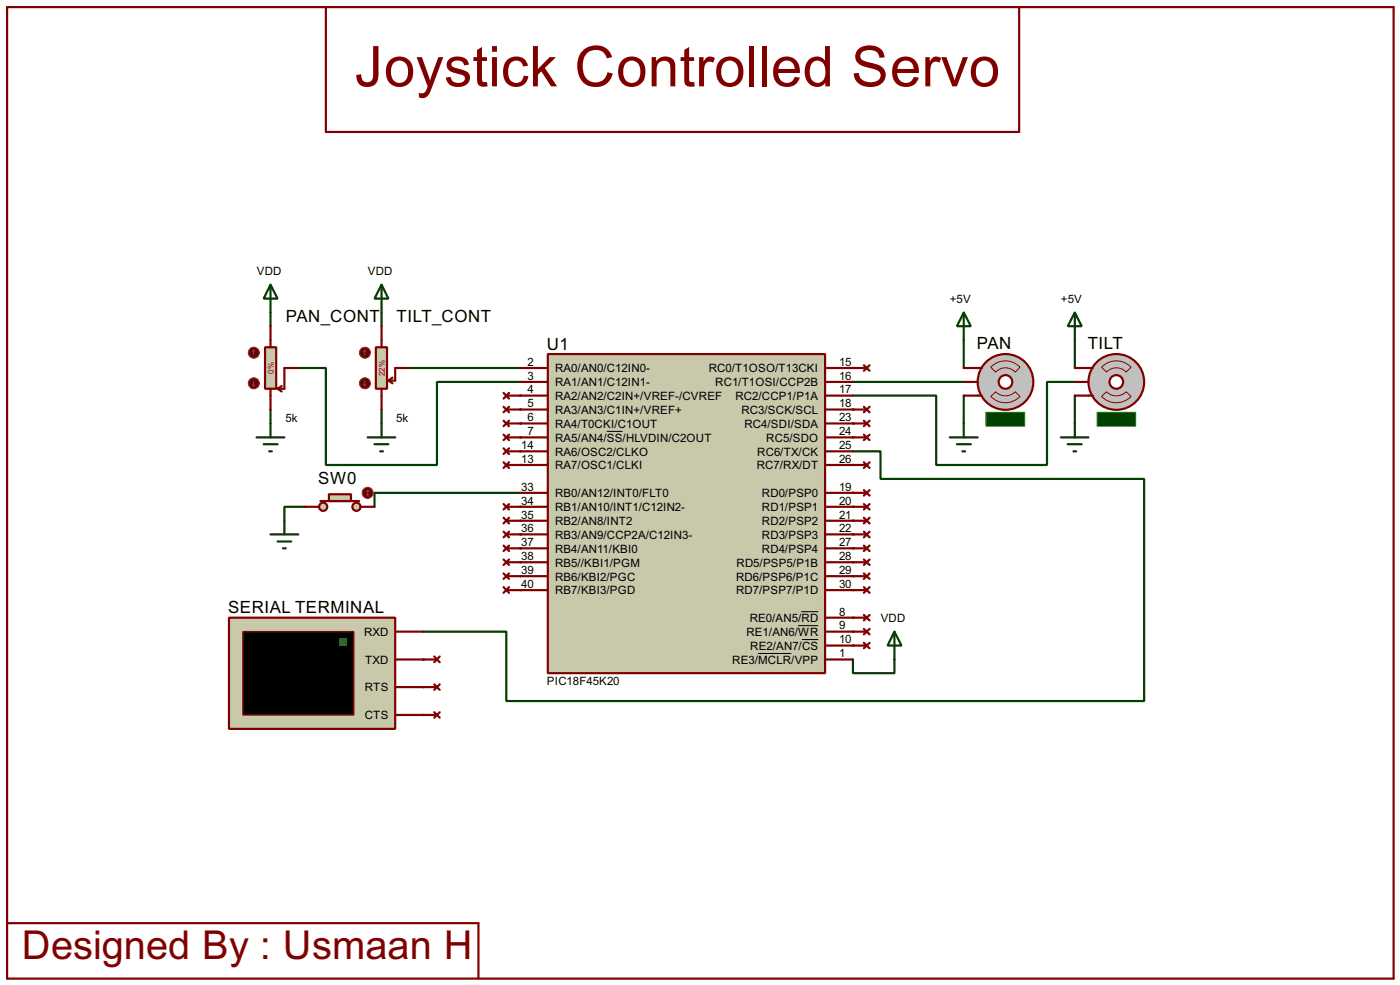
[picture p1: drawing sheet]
<svg xmlns="http://www.w3.org/2000/svg" width="256mm" height="180mm" viewBox="0 0 256 180" stroke-linecap="round" stroke-linejoin="round" font-family="sans-serif">
<path d="M49.6 57.2v2.5M69.9 57.2v2.5M49.6 75v2.5M69.9 75v2.5M176.6 62.3v5.1M176.6 72.4v5.1M196.9 62.3v5.1M196.9 72.4v5.1M55.9 92.8h-3.8v2.5" fill="none" stroke="#004000" stroke-width=".4"/>
<g fill="#004000">
<circle cx="95.3" cy="77.5" r=".2"/>
<circle cx="95.3" cy="80.1" r=".2"/>
<circle cx="95.3" cy="82.6" r=".2"/>
<circle cx="95.3" cy="85.1" r=".2"/>
</g>
<path d="M95.3 90.2h-26.7v2.6" fill="none" stroke="#004000" stroke-width=".4"/>
<g fill="#004000">
<circle cx="95.3" cy="92.8" r=".2"/>
<circle cx="95.3" cy="95.3" r=".2"/>
<circle cx="95.3" cy="97.8" r=".2"/>
<circle cx="95.3" cy="100.4" r=".2"/>
<circle cx="95.3" cy="102.9" r=".2"/>
<circle cx="95.3" cy="105.5" r=".2"/>
<circle cx="95.3" cy="108" r=".2"/>
<circle cx="156.3" cy="67.4" r=".2"/>
<circle cx="156.3" cy="75" r=".2"/>
<circle cx="156.3" cy="77.5" r=".2"/>
<circle cx="156.3" cy="80.1" r=".2"/>
<circle cx="156.3" cy="85.1" r=".2"/>
<circle cx="156.3" cy="90.2" r=".2"/>
<circle cx="156.3" cy="92.8" r=".2"/>
<circle cx="156.3" cy="95.3" r=".2"/>
<circle cx="156.3" cy="97.8" r=".2"/>
<circle cx="156.3" cy="100.4" r=".2"/>
<circle cx="156.3" cy="102.9" r=".2"/>
<circle cx="156.3" cy="105.5" r=".2"/>
<circle cx="156.3" cy="108" r=".2"/>
<circle cx="156.3" cy="113.1" r=".2"/>
<circle cx="156.3" cy="115.6" r=".2"/>
<circle cx="156.3" cy="118.2" r=".2"/>
</g>
<path d="M54.7 67.4h5v17.7h20.4v-15.2h15.2M75 67.4h20.3M156.3 69.9h20.3M196.9 69.9h-5.1v15.2h-20.3v-12.7h-15.2M156.3 120.7v2.5h7.6v-2.5" fill="none" stroke="#004000" stroke-width=".4"/>
<g fill="#004000">
<circle cx="95.3" cy="72.4" r=".2"/>
<circle cx="95.3" cy="75" r=".2"/>
</g>
<path d="M156.3 82.6h5v5.1h48.3v40.6h-116.8v-12.7h-15.3" fill="none" stroke="#004000" stroke-width=".4"/>
<g fill="#004000">
<circle cx="77.5" cy="125.8" r=".2"/>
<circle cx="77.5" cy="120.7" r=".2"/>
<circle cx="77.5" cy="130.9" r=".2"/>
</g>
<path d="M176.6 77.5v2.6M174 80.1h5.1M175.3 81.3h2.6M176.3 82.6h.5" fill="none" stroke="#004000" stroke-width=".4"/>
<circle cx="184.2" cy="69.9" r="5.1" fill="#c0c0c0" stroke="#800000" stroke-width=".4"/>
<circle cx="184.2" cy="69.9" r="1.25" fill="#feffff" stroke="#800000" stroke-width=".4"/>
<path d="M179.1 67.4h.8M179.1 72.4h.8" fill="none" stroke="#800000" stroke-width=".4"/>
<path d="M180.6 75.5h7.2v2.5h-7.2z" fill="#004000" stroke="#0f0" stroke-width=".2"/>
<path d="M181.5 72.6l.9-.9a2.53 2.53 0 0 0 3.6 0l.9 .9a3.7 3.7 0 0 1-5.4 0zM181.5 67.2a3.7 3.7 0 0 1 5.4 0l-.9 .9a2.46 2.46 0 0 0-3.6 0z" fill="none" stroke="#800000" stroke-width=".18"/>
<path d="M176.6 69.9h2.5M176.6 67.4h2.5M176.6 72.4h2.5" fill="none" stroke="#800000" stroke-width=".4"/>
<path d="M176.6 57.2l1.3 2.5h-2.6zM176.6 57.2v5.1M196.9 77.5v2.6M194.4 80.1h5M195.6 81.3h2.6M196.7 82.6h.5M163.9 115.6l1.3 2.6h-2.6zM163.9 115.6v5.1" fill="none" stroke="#004000" stroke-width=".4"/>
<circle cx="204.5" cy="69.9" r="5.1" fill="#c0c0c0" stroke="#800000" stroke-width=".4"/>
<circle cx="204.5" cy="69.9" r="1.25" fill="#feffff" stroke="#800000" stroke-width=".4"/>
<path d="M199.4 67.4h.8M199.4 72.4h.8" fill="none" stroke="#800000" stroke-width=".4"/>
<path d="M201 75.5h7.1v2.5h-7.1z" fill="#004000" stroke="#0f0" stroke-width=".2"/>
<path d="M201.8 72.6l.9-.9a2.54 2.54 0 0 0 3.6 0l.9 .9a3.7 3.7 0 0 1-5.4 0zM201.8 67.2a3.7 3.7 0 0 1 5.4 0l-.9 .9a2.45 2.45 0 0 0-3.6 0z" fill="none" stroke="#800000" stroke-width=".18"/>
<path d="M196.9 69.9h2.5M196.9 67.4h2.5M196.9 72.4h2.5" fill="none" stroke="#800000" stroke-width=".4"/>
<path d="M196.9 57.2l1.3 2.5h-2.6zM196.9 57.2v5.1" fill="none" stroke="#004000" stroke-width=".4"/>
<path d="M68.9 63.6h2v7.6h-2z" fill="#c8c8aa" stroke="#800000" stroke-width=".4"/>
<path d="M69.9 59.7v3.9M69.9 71.2v3.8M71.2 69.7l.7 .5M71.9 69.1l-.7 .6M75 67.4h-2.6v2.3h-1.2" fill="none" stroke="#800000" stroke-width=".4"/>
<circle cx="66.8" cy="64.6" r="1" fill="#400000" stroke="#f00" stroke-width=".2"/>
<path d="M66.9 64.1l-.3 .2M66.9 64.1l.2 .2M66.9 64.1v1" fill="none" stroke="#f00" stroke-width=".2"/>
<circle cx="66.8" cy="70.2" r="1" fill="#400000" stroke="#f00" stroke-width=".2"/>
<path d="M66.6 70.4l.3 .3M66.9 69.7v1M67.1 70.4l-.2 .3" fill="none" stroke="#f00" stroke-width=".2"/>
<path d="M69.9 52.1l1.3 2.6h-2.6zM69.9 52.1v5.1M69.9 77.5v2.6M67.4 80.1h5M68.6 81.3h2.6M69.7 82.6h.5" fill="none" stroke="#004000" stroke-width=".4"/>
<path d="M48.6 63.6h2v7.6h-2z" fill="#c8c8aa" stroke="#800000" stroke-width=".4"/>
<path d="M49.6 59.7v3.9M49.6 71.2v3.8M50.9 71.2l.7 .5M51.6 70.7l-.7 .5M54.7 67.4h-2.6v3.8h-1.2" fill="none" stroke="#800000" stroke-width=".4"/>
<circle cx="46.5" cy="64.6" r="1" fill="#400000" stroke="#f00" stroke-width=".2"/>
<path d="M46.5 64.1l-.2 .2M46.5 64.1l.3 .2M46.5 64.1v1" fill="none" stroke="#f00" stroke-width=".2"/>
<circle cx="46.5" cy="70.2" r="1" fill="#400000" stroke="#f00" stroke-width=".2"/>
<path d="M46.3 70.4l.2 .3M46.5 69.7v1M46.8 70.4l-.3 .3" fill="none" stroke="#f00" stroke-width=".2"/>
<path d="M49.6 52.1l1.3 2.6h-2.6zM49.6 52.1v5.1M49.6 77.5v2.6M47 80.1h5.1M48.3 81.3h2.6M49.3 82.6h.5" fill="none" stroke="#004000" stroke-width=".4"/>
<g fill="#c8c8aa" stroke="#800000" stroke-width=".4">
<circle cx="65.3" cy="92.8" r=".75"/>
<circle cx="59.2" cy="92.8" r=".75"/>
</g>
<path d="M58.7 91.7h7.1" fill="none" stroke="#800000" stroke-width=".4"/>
<path d="M60.3 90.5h4v1.2h-4z" fill="#c8c8aa" stroke="#800000" stroke-width=".4"/>
<path d="M55.9 92.8h2.6M66.1 92.8h2.5" fill="none" stroke="#800000" stroke-width=".4"/>
<circle cx="67.3" cy="90.2" r="1" fill="#400000" stroke="#f00" stroke-width=".2"/>
<path d="M67.1 90.5l.3 .2M67.4 89.7v1M67.4 89.7l-.3 .3M67.4 89.7l.2 .3M67.6 90.5l-.2 .2" fill="none" stroke="#f00" stroke-width=".2"/>
<path d="M49.6 97.8h5.1M50.9 99.1h2.5M52.1 95.3v2.5M51.9 100.4h.5" fill="none" stroke="#004000" stroke-width=".4"/>
<g fill="none" stroke="#800000" stroke-width=".4">
<path d="M1.3 1.3h254v177.8h-254zM59.7 1.3v22.9h127v-22.9M92.3 71.9l1 1.1M92.3 74.5l1 1M92.3 77l1 1M92.3 79.6l1 1M92.8 72.4h2.5M92.8 75h2.5M92.8 77.5h2.5M93.3 71.9l-1 1.1M93.3 74.5l-1 1M93.3 77l-1 1"/>
<path d="M93.3 79.6l-1 1M156.3 75h2.5M156.3 77.5h2.5M156.3 67.4h2.5M158.3 66.9l1 1M158.3 74.5l1 1M158.3 77l1 1M158.3 79.6l1 1M159.3 66.9l-1 1M159.3 74.5l-1 1M159.3 77l-1 1M159.3 79.6l-1 1"/>
<path d="M92.3 82.1l1 1M92.3 84.6l1 1.1M92.3 92.3l1 1M92.3 94.8l1 1M92.3 97.3l1 1.1M92.3 99.9l1 1M92.8 82.6h2.5M92.8 80.1h2.5M92.8 85.1h2.5M92.8 92.8h2.5M92.8 95.3h2.5M92.8 97.8h2.5"/>
<path d="M93.3 82.1l-1 1M93.3 84.6l-1 1.1M93.3 92.3l-1 1M93.3 94.8l-1 1M93.3 97.3l-1 1.1M93.3 99.9l-1 1M156.3 80.1h2.5M156.3 85.1h2.5M156.3 92.8h2.5M156.3 95.3h2.5M156.3 97.8h2.5M156.3 90.2h2.5"/>
<path d="M158.3 84.6l1 1.1M158.3 89.7l1 1M158.3 92.3l1 1M158.3 94.8l1 1M158.3 97.3l1 1.1M158.3 99.9l1 1M159.3 84.6l-1 1.1M159.3 89.7l-1 1M159.3 92.3l-1 1M159.3 94.8l-1 1M159.3 97.3l-1 1.1M159.3 99.9l-1 1"/>
<path d="M92.3 102.4l1 1M92.3 105l1 1M92.3 107.5l1 1M92.8 100.4h2.5M92.8 102.9h2.5M92.8 105.5h2.5M92.8 108h2.5M93.3 102.4l-1 1M93.3 105l-1 1M93.3 107.5l-1 1M156.3 100.4h2.5M156.3 102.9h2.5"/>
<path d="M156.3 105.5h2.5M156.3 108h2.5M156.3 113.1h2.5M156.3 115.6h2.5M156.3 118.2h2.5M158.3 102.4l1 1M158.3 105l1 1M158.3 107.5l1 1M158.3 112.6l1 1M158.3 115.1l1 1M158.3 117.7l1 1M159.3 102.4l-1 1"/>
<path d="M159.3 105l-1 1M159.3 107.5l-1 1M159.3 112.6l-1 1M159.3 115.1l-1 1M159.3 117.7l-1 1M1.3 169h86.4v10.1"/>
</g>
<path d="M100.4 64.8h50.8v58.4h-50.8z" fill="#c8c8aa" stroke="#800000" stroke-width=".4"/>
<g fill="none" stroke="#800000" stroke-width=".4">
<path d="M95.3 77.5h5.1M95.3 67.4h5.1M95.3 75h5.1M95.3 69.9h5.1M95.3 72.4h5.1M151.2 77.5h5.1M151.2 67.4h5.1M151.2 75h5.1M151.2 69.9h5.1M151.2 72.4h5.1M95.3 80.1h5.1M95.3 82.6h5.1"/>
<path d="M95.3 85.1h5.1M95.3 90.2h5.1M95.3 92.8h5.1M95.3 95.3h5.1M95.3 97.8h5.1M151.2 80.1h5.1M151.2 82.6h5.1M151.2 85.1h5.1M151.2 90.2h5.1M151.2 92.8h5.1M151.2 95.3h5.1M151.2 97.8h5.1"/>
<path d="M95.3 100.4h5.1M95.3 102.9h5.1M95.3 105.5h5.1M95.3 108h5.1M151.2 100.4h5.1M151.2 102.9h5.1M151.2 105.5h5.1M151.2 108h5.1M151.2 113.1h5.1M151.2 115.6h5.1M151.2 118.2h5.1M77.5 120.7h2.6"/>
<path d="M77.5 125.8h2.6M77.5 130.9h2.6M79.6 120.2l1 1M79.6 125.3l1 1M79.6 130.4l1 1M80.6 120.2l-1 1M80.6 125.3l-1 1M80.6 130.4l-1 1M151.2 120.7h5.1"/>
</g>
<path d="M111.2 79h2.9M138.9 119.6h6.1M146.2 114.5h3.7M146.8 112h3.1M146.9 117.1h3" fill="none" stroke="#000" stroke-width=".18"/>
<path d="M42 113.1h30.4v20.3h-30.4z" fill="#c8c8aa" stroke="#800000" stroke-width=".4"/>
<path d="M44.5 115.6h20.3v15.3h-20.3z" fill="#000" stroke="#800000" stroke-width=".25"/>
<path d="M62.3 116.9h1.3v1.3h-1.3z" fill="#0f0"/>
<path d="M72.4 115.6h5.1M72.4 125.8h5.1M72.4 120.7h5.1M72.4 130.9h5.1" fill="none" stroke="#800000" stroke-width=".4"/>
<text font-size="11.5" fill="#800000" x="65" y="15.8">Joystick Controlled Servo</text>
<text font-size="8.2" fill="#800000" x="4" y="175.6">Designed By : Usmaan H</text>
<g font-size="3.5">
<text x="52.4" y="58.9">PAN_CONT</text>
<text x="72.7" y="58.9">TILT_CONT</text>
<text x="100.2" y="64">U1</text>
<text x="179" y="63.9">PAN</text>
<text x="199.3" y="63.9">TILT</text>
<text x="58.3" y="88.7">SW0</text>
<text x="41.8" y="112.3">SERIAL TERMINAL</text>
</g>
<g font-size="2.4">
<text x="47" y="50.4">VDD</text>
<text x="67.4" y="50.4">VDD</text>
<text x="174" y="55.4">+5V</text>
<text x="194.4" y="55.4">+5V</text>
<text x="96.7" y="67">2</text>
<text x="96.7" y="69.5">3</text>
<text x="96.7" y="72">4</text>
<text x="101.7" y="68.1">RA0/AN0/C12IN0-</text>
<text x="101.7" y="70.7">RA1/AN1/C12IN1-</text>
<text x="129.8" y="68.1">RC0/T1OSO/T13CKI</text>
<text x="131" y="70.7">RC1/T1OSI/CCP2B</text>
<text x="153.7" y="67">15</text>
<text x="153.7" y="69.5">16</text>
<text x="153.7" y="72">17</text>
<text x="52.3" y="77.2">5k</text>
<text x="72.6" y="77.2">5k</text>
<text x="96.7" y="77.1">6</text>
<text x="96.7" y="74.6">5</text>
<text x="101.7" y="73.2">RA2/AN2/C2IN+/VREF-/CVREF</text>
<text x="101.7" y="75.8">RA3/AN3/C1IN+/VREF+</text>
<text x="134.7" y="73.2">RC2/CCP1/P1A</text>
<text x="135.8" y="75.8">RC3/SCK/SCL</text>
<text x="153.7" y="74.6">18</text>
<text x="153.7" y="77.1">23</text>
<text x="95.5" y="82.2">14</text>
<text x="96.7" y="79.7">7</text>
<text x="101.7" y="78.3">RA4/T0CKI/C1OUT</text>
<text x="101.7" y="80.8">RA5/AN4/SS/HLVDIN/C2OUT</text>
<text x="101.7" y="83.4">RA6/OSC2/CLKO</text>
<text x="136.4" y="78.3">RC4/SDI/SDA</text>
<text x="138.7" y="83.4">RC6/TX/CK</text>
<text x="140.4" y="80.8">RC5/SDO</text>
<text x="153.7" y="79.7">24</text>
<text x="153.7" y="82.2">25</text>
<text x="95.5" y="84.7">13</text>
<text x="95.5" y="89.8">33</text>
<text x="101.7" y="85.9">RA7/OSC1/CLKI</text>
<text x="138.6" y="85.9">RC7/RX/DT</text>
<text x="153.7" y="84.7">26</text>
<text x="153.7" y="89.8">19</text>
<text x="95.5" y="92.4">34</text>
<text x="95.5" y="94.9">35</text>
<text x="101.7" y="91">RB0/AN12/INT0/FLT0</text>
<text x="101.7" y="93.6">RB1/AN10/INT1/C12IN2-</text>
<text x="139.6" y="91">RD0/PSP0</text>
<text x="139.6" y="93.6">RD1/PSP1</text>
<text x="153.7" y="92.4">20</text>
<text x="153.7" y="94.9">21</text>
<text x="95.5" y="97.4">36</text>
<text x="95.5" y="100">37</text>
<text x="101.7" y="96.1">RB2/AN8/INT2</text>
<text x="101.7" y="98.6">RB3/AN9/CCP2A/C12IN3-</text>
<text x="101.7" y="101.2">RB4/AN11/KBI0</text>
<text x="139.6" y="96.1">RD2/PSP2</text>
<text x="139.6" y="98.6">RD3/PSP3</text>
<text x="139.6" y="101.2">RD4/PSP4</text>
<text x="153.7" y="97.4">22</text>
<text x="153.7" y="100">27</text>
<text x="95.5" y="102.5">38</text>
<text x="95.5" y="105.1">39</text>
<text x="95.5" y="107.6">40</text>
<text x="101.7" y="103.7">RB5//KBI1/PGM</text>
<text x="101.7" y="106.3">RB6/KBI2/PGC</text>
<text x="134.8" y="106.3">RD6/PSP6/P1C</text>
<text x="134.9" y="103.7">RD5/PSP5/P1B</text>
<text x="153.7" y="102.5">28</text>
<text x="153.7" y="105.1">29</text>
<text x="153.7" y="107.6">30</text>
<text x="101.7" y="108.8">RB7/KBI3/PGD</text>
<text x="134.8" y="108.8">RD7/PSP7/P1D</text>
<text x="137.3" y="113.9">RE0/AN5/RD</text>
<text x="153.7" y="112.7">8</text>
<text x="161.3" y="113.9">VDD</text>
<text x="66.7" y="116.4">RXD</text>
<text x="136.7" y="116.4">RE1/AN6/WR</text>
<text x="137.4" y="119">RE2/AN7/CS</text>
<text x="153.7" y="115.2">9</text>
<text x="153.7" y="117.8">10</text>
<text x="66.9" y="121.5">TXD</text>
<text x="100.2" y="125.4">PIC18F45K20</text>
<text x="134.1" y="121.5">RE3/MCLR/VPP</text>
<text x="153.7" y="120.3">1</text>
<text x="66.8" y="126.6">RTS</text>
<text x="66.8" y="131.7">CTS</text>
</g>
<g font-size="2.4" fill="#008000">
<text x="181.6" y="77.6">+88.8</text>
<text x="201.9" y="77.6">+88.8</text>
</g>
<g font-size="1.7" fill="#c00000">
<text x="50.2" y="68.4" transform="rotate(-90 50.2 68.4)">0%</text>
<text x="70.5" y="68.8" transform="rotate(-90 70.5 68.8)">22%</text>
</g>
</svg>
